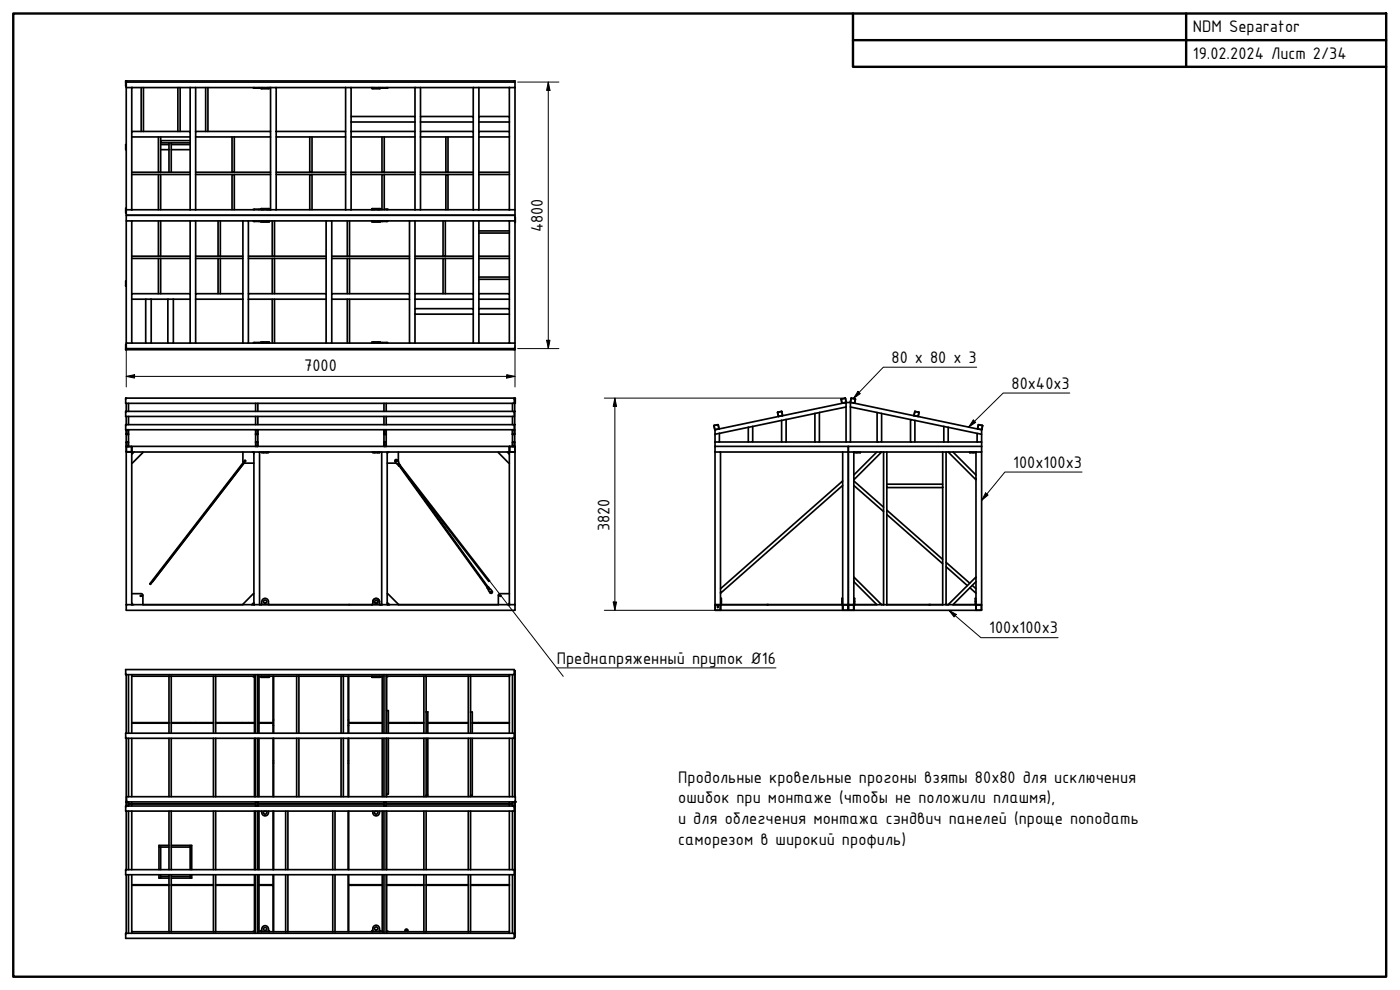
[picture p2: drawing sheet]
<svg xmlns="http://www.w3.org/2000/svg" width="420mm" height="297mm" viewBox="0 0 420 297" stroke-linecap="round" stroke-linejoin="round" font-family="sans-serif">
<!-- layer: Visible (ISO) -->
<g fill="none" stroke="#000" stroke-width=".51">
<path d="M37.9 26.3v-1.7h116.7v1.7M39.5 39.4h17.6v1.7h-17.6zM39.5 26.3v13.1M39.7 26.2l-.1 .2M42.4 26.3v13.1M43.1 26.3v13.1M53.4 26.3v13.1M54.1 26.3v13.1M57.1 26.3v13.1M58.7 26.3h24.2v13.1M58.7 39.4v-13.1h-20.8v36.6h115M58.7 39.4h22.5v1.7h-22.5z"/>
<path d="M61.7 26.3v13.1M62.4 26.3v13.1M76 26.3v.1h2.3v.2h2.5l.1-.3M76.4 26.3v.1M77.7 26.3v.1M78.4 26.3h2.3M78.5 26.4h.5M78.5 26.5v.1M78.9 26.3v.1M79 26.5h1.1M80.1 26.4h.5M80.2 26.3v.1"/>
<path d="M80.6 26.5v.1M81.2 26.3v13.1M82.9 26.3h22.5v8.7M82.9 39.4h20.8v1.7h-20.8zM103.7 26.3v13.1M105.4 26.3h20.8v8.7M105.4 39.4h19.1v1.7h-19.1zM105.4 36.6v-1.6h19.1v1.6M105.4 36.6v2.8M105.4 36.6h19.1M111.5 26.3l.1 .3h2.5v-.2h2.3v-.1M111.7 26.3h2.3"/>
<path d="M111.9 26.4h.5M111.9 26.5v.1M112.2 26.3v.1M112.4 26.5h1M113.4 26.4l.5 .1M113.5 26.3v.1M113.9 26.4v.2M114.7 26.3v.1M116 26.3v.1M124.5 26.3v8.7M124.5 36.6v2.8M126.2 26.3h17.5v8.7"/>
<path d="M126.2 36.6v-1.6h15.8v1.6M126.2 36.6v2.8M126.2 36.6h15.8M142 26.3v8.7M142 36.6v2.8M143.7 36.6v-1.6h9.2v1.6M143.7 36.6v2.8M143.7 26.3h10.9M143.7 36.6h9.2M152.8 26.2l.1 .2M152.9 26.3v8.7M152.9 36.6v2.8"/>
<path d="M154.3 24.6v-.3h-116.6v1.5h.2M154.6 26.3v38.3h-116.7v-1.7M37.9 43.4h-.2v1.5h.2M39.5 41.1v21.8M39.5 52.4h8M39.5 51.7h8M47.5 41.1v10.6h.7M48.2 41.1v1.1M48.2 42.9v8.8M48.2 52.4h8.9M48.2 51.7h8.9M48.2 44.9h2.5"/>
<path d="M48.2 43.4h2.5M50.7 42.9v8.8M51.4 42.9v8.8M51.4 44.9h5.7M51.4 43.4h5.7M57.1 42.2h-8.9v.7h8.9M57.1 41.1v21.8M58.7 41.1v21.8M58.7 52.4h10.9M58.7 51.7h10.9M69.6 41.1v10.6h.7v-10.6M70.3 52.4h10.9"/>
<path d="M70.3 51.7h10.9M81.2 41.1v21.8M82.9 41.1v21.8M82.9 52.4h10.1M82.9 51.7h10.1M93 41.1v10.6h.6v-10.6M93.6 52.4h10.1M93.6 51.7h10.1M103.7 41.1v21.8M105.4 41.1v21.8M105.4 52.4h9.2M105.4 51.7h9.2"/>
<path d="M114.6 41.1v10.6h.7v-10.6M115.3 52.4h9.2M115.3 51.7h9.2M124.5 41.1v21.8M126.2 41.1v-1.7h15.8v1.7M126.2 41.1v21.8M126.2 52.4h7.6M126.2 51.7h7.6M126.2 41.1h15.8M133.8 41.1l.1 10.6M134.5 41.1v10.6h-.6M134.5 52.4h7.5"/>
<path d="M134.5 51.7h7.5M142 41.1v21.8M143.7 41.1v-1.7h9.2v1.7M143.7 41.1v21.8M143.7 52.4h9.2M143.7 51.7h9.2M143.7 41.1h9.2M152.9 41.1v21.8h1.7M37.9 66.3v-1.7h116.7v1.7M37.9 62.4h-.2v1.6h.2M39.5 66.3v21.8M39.5 77.5h8"/>
<path d="M39.5 76.9h8M39.6 62.8l.1 .2M39.7 66.3l-.1 .1M47.5 66.3v10.6h.7v-10.6M47.5 62.9v-10.5h.7v10.5M48.2 77.5h8.9M48.2 76.9h8.9M57.1 66.3v21.8M58.7 66.3h15.8v21.8M58.7 77.5h6.7M58.7 76.9h6.7M65.4 66.3v10.6h7.5"/>
<path d="M66.1 77.5h-.7v10.6M66.1 77.5v10.6M66.1 66.3v10.6M66.1 77.5h6.8M69.6 62.9v-10.5h.7v10.5M72.9 66.3v21.8M74.5 66.3h25.1v21.8M74.5 77.5h7.2M74.5 76.9h7.2M76 62.9v-.1h2.3v-.2h2.5l.1 .3M76 66.3v.1h2.3v.2h2.5l.1-.3M76.4 62.8v.1"/>
<path d="M76.4 66.3v.1M77.7 62.8v.1M77.7 66.3v.1M78.4 62.9h2.3M78.4 66.3h2.3M78.5 62.9h.5M78.5 66.4h.5M78.5 62.6v.1M78.9 62.9h.1M78.9 66.3v.1M79 62.7h1.1M79 66.5h1.1"/>
<path d="M80.1 62.9h.5M80.1 66.4h.5M80.2 62.9h.1M80.2 66.3v.1M80.6 62.6v.1M81.7 66.3v10.6h.7v-10.6M82.4 77.5h15.5M82.4 76.9h15.5M93 62.9v-10.5h.6v10.5M97.9 66.3v21.8M99.6 66.3h24.9v21.8M99.6 77.5h4.6"/>
<path d="M104.2 66.3l.1 10.6M104.9 66.3v10.6h-5.3M104.9 77.5h18M104.9 76.9h18M111.5 66.3l.1 .3h2.5v-.2h2.3v-.1M111.7 62.9h2.3M111.7 66.3h2.3M111.9 62.9h.5M111.9 66.4h.5M111.9 62.6v.1M112.2 62.9h.1M112.2 66.3v.1"/>
<path d="M112.4 62.7h1M112.4 66.5h1M113.4 62.9h.5M113.4 66.4h.5M113.5 62.9h.1M113.5 66.3v.1M113.9 62.6v.1M114.6 62.9v-10.5h.7v10.5M114.6 62.8l-3-.2-.1 .3M114.7 66.3v.1M115.3 62.8h1.1v.1M116 62.8v.1"/>
<path d="M116 66.3v.1M122.9 66.3v21.8M124.5 66.3h19.2v21.8M124.5 77.5h8.5M133 66.3v10.6h-8.5M133.6 66.3v10.6h-.6M133.6 77.5h8.4M133.6 76.9h8.4M133.8 62.9v-10.5h.7v10.5M142 66.3v21.8M143.7 66.3h9.2M143.7 77.5h9.2"/>
<path d="M143.7 76.9h9.2M143.7 69.9h9.2M143.7 69.3h9.2M152.8 66.3l.1 .1M152.9 66.3h1.7v36.6h-102.6M152.9 66.3v21.8M152.9 62.8l-.1 .2M154.6 65.2v1.5M37.9 84.3h-.2v1.5h.2M39.5 89.8v-1.7h17.6v1.7M39.5 89.8v13.1M39.5 89.8h4.2"/>
<path d="M43.7 89.8h1.7v13.1h-1.7zM45.4 89.8h5M47.5 88.1v-10.6h.7v10.6M50.4 89.8h1.6v13.1h-1.6zM52 89.8h5.1M57.1 89.8v13.1M58.7 88.1v-21.8h-20.8v36.6h1.6M58.7 89.8v-1.7h14.2v1.7M58.7 89.8v13.1M58.7 89.8h14.2M72.9 89.8v13.1M74.5 89.8v-1.7h23.4v1.7"/>
<path d="M74.5 89.8v13.1M74.5 89.8h23.4M81.7 88.1v-10.6h.7v10.6M81.7 89.8v13.1M82.4 89.8v13.1M97.9 89.8v13.1M99.6 89.8v-1.7h23.3v1.7M99.6 89.8v13.1M99.6 89.8h23.3M104.2 88.1v-10.6h.7v10.6M104.2 89.8v13.1M104.9 89.8v13.1"/>
<path d="M122.9 89.8v13.1M124.5 94.3v-1.7h17.5v1.7M124.5 89.8v-1.7h17.5v1.7M124.5 89.8v2.8M124.5 94.3v8.6M124.5 94.3h17.5M124.5 89.8h17.5M133 88.1v-10.6h.6v10.6M142 89.8v2.8M142 94.3v8.6M143.7 94.3v-1.7h9.2v1.7M143.7 89.8v-1.7h9.2v1.7"/>
<path d="M143.7 89.8v2.8M143.7 94.3v8.6M143.7 94.3h9.2M143.7 89.8h9.2M143.7 83.8h9.2M143.7 83.1h9.2M152.9 89.8v2.8M152.9 94.3v8.6M37.7 119.5h116.6v1.5h-116.6zM37.9 102.9v1.7h116.7v-1.7M37.9 103.4h-.2v1.5h116.6v-.3M39.5 102.9h4.2"/>
<path d="M39.6 102.8l.1 .1M45.4 102.9h5M76 102.9v-.1h2.3v-.2h2.5l.1 .3M76.4 102.8v.1M77.7 102.8v.1M78.4 102.9h2.3M78.5 102.9v-.2h.5v.2M78.9 102.9h.1M79 102.7h1.1M80.1 102.9v-.2h.5v.2M80.2 102.9h.1M111.5 102.9l.1-.3h2.5v.2h2.3v.1"/>
<path d="M111.7 102.9h2.3M111.9 102.9v-.2h.5v.2M112.2 102.9h.1M112.4 102.7h1M113.4 102.9v-.2h.5v.2M113.5 102.9h.1M114.7 102.8v.1M116 102.8v.1M152.9 102.8l-.1 .1M154.3 119.5h.3v1.5h-.1M253.7 119.5l-1.2 .2M253.7 119.5l.2 1.2-1.1 .2"/>
<path d="M253.7 119.5l.3 1.2M255.4 119.5l-.2 1.2M255.4 119.5l1.3 .3M255.4 119.5l1.2 .2M255.5 119.5l-.3 1.2 1.3 .2M256.7 119.8l-.2 1.1M256.8 119.8l-.4 1.2M37.7 123.4h116.6v1.6h-116.6zM37.7 127.4h116.6v1.5h-116.6zM37.8 135.5l.2 .1M37.9 135.6h1.6v45.8h-1.6zM37.9 130.2l.1 .1"/>
<path d="M37.9 130.3h.1M37.9 130.3l.1 2.3M37.9 121v2.4M37.9 125v2.4M37.9 128.9v1.4M37.9 134.1v1.4M37.9 129.1l.6-.1v1.2h-.6zM38 129h.1M37.9 133.9h.1M37.9 135.5h.1M38 128.9l-.1 .2M38 132.6h.4"/>
<path d="M38 133.9h.4M38 133.9h1.4M38 130.3h.4M38 132.6l-.1 2.9M38 132.7l-.1 1.1M38 133.9l-.2 .2M38 134h1.4M38 135.5h1.4M38.5 133.9v-1.3v1.4M38.5 128.9l.1 .2M38.6 130.2l-.2 .1M38.6 130.3h-.2"/>
<path d="M38.6 130.2v2.4h-.6M38.6 121v2.4M38.6 125v2.4M38.6 128.9v1.3M39.4 134l.1 1.5M39.4 133.9l.2 .2M39.5 135.5h-.1M39.6 135.5l-.2 .1M40.2 135.6l-.7 .7M42.9 135.6l-3.4 3.4M72.9 135.6l.1 3.2M73.2 138.9l3 .1"/>
<path d="M73.2 138.9l-27.4 35.6M73.4 138.3l.1-.2 .2 .2M73.4 138.2l.3 .2-28.5 36.9-.2-.1zM73.5 138.1l-.1 .1M75.7 135.6l.5 .5M76.2 135.6h1.7v45.8h-1.7zM76.7 130.2l.1 .1M76.7 130.3h.1M76.7 130.3l.1 2.3M76.7 121v2.4M76.7 125v2.4M76.7 128.9v1.4"/>
<path d="M76.8 133.9h.1M76.8 129.1v1.1h.5M76.8 129h.1M76.8 128.9l-.1 .2M76.8 132.7v1.2h.5M76.8 132.6v1.4M76.8 132.7h.1M76.8 132.6l.5 .1v1.1M76.8 133.9h-37.3v1.7h36.7M76.8 133.9h76.1v1.7h-36.7M76.8 130.3h.5M77.3 128.9l.1 .2-.6-.1"/>
<path d="M77.3 133.9h.1M77.4 133.9l-.1 .1M77.4 130.2l-.1 .1M77.4 130.3h-.1M77.4 130.2v2.4h-.6M77.4 121v2.4M77.4 125v2.4M77.4 128.9l-.1 1.3M77.9 135.6h36.7M78.4 135.6h2.3M78.5 135.7h.5M78.9 135.6v.1"/>
<path d="M79 135.8h1.1M80.1 135.7h.5M80.2 135.6v.1M111.7 135.6h2.3M111.9 135.7h.5M112.2 135.6v.1M112.4 135.8h1M113.4 135.7h.5M113.5 135.6v.1M114.6 135.6h1.6v45.8h-1.6zM115.2 133.9l.1 .1M115.2 130.3h.2"/>
<path d="M115.2 130.3l.2 2.3M115.2 121v2.4M115.2 125v2.4M115.2 128.9v1.4M115.2 132.7v1.1M115.3 132.7h.1M115.3 133.9h.1M115.3 128.9l.5 .1M115.4 132.6h.4M115.4 133.9h.4M115.4 130.3h.4M115.8 128.9l.1 .2"/>
<path d="M115.9 129.1h.1M115.9 133.8v-1.2l-.1 1.4M115.9 129.1v1.1h-.6l.1 .1M115.9 133.9h-.1M115.9 130.2l-.1 .1M115.9 130.3h-.1M115.9 130.2v2.4h-.5M115.9 121v2.4M115.9 125v2.4M115.9 128.9v1.3M116.2 139h2.7M116.7 135.6l-.5 .5"/>
<path d="M118.9 138.2l.1 .1M119.3 139.1l.2-.1 27.4 37.8-.2 .1zM119.5 135.6v2.9M120.1 139.7l-.9-1.7-.5-.1-.1 .6 1.2 1.3M120.1 139.6l26.8 34.7-.2 .1-22.5-29M149.6 135.6l3.3 3.4M152.2 135.6l.7 .7M152.9 135.5l1.5 .1M152.9 135.6h1.7v45.8h-1.7zM153 134.1v1.4M153.8 130.3h.1M153.8 130.3l.1 2.3"/>
<path d="M153.8 121v2.4M153.8 125v2.4M153.8 128.9v1.4M153.8 132.7v1.1M153.8 133.9l.1 .1M153.8 133.9h.1M153.9 128.9l.5 .1v1.2l-.5 .1M153.9 132.6h.4M153.9 133.9h.4M153.9 130.3h.4M153.9 132.6l-.1 .1M153.9 132.7h-.1"/>
<path d="M154.3 120.8h.2M154.3 128.9l.2 .2M154.4 132.7v1.2M154.4 132.6v1.4M154.4 120.8h.1M154.4 134h-1.5M154.4 133.9l-1.5 .1M154.5 134h.1M154.5 133.9l.1 .1M154.5 130.2l-.2 .1M154.5 120.8v9.4M154.5 130.3h-.2"/>
<path d="M154.5 130.2v2.4h-.6M154.5 134.1v1.5M154.6 134.1l-.1 1.5M214.2 127.7l.4 1.2M214.3 127.7l.2 1.1M214.3 127.7h.1M214.5 128.8l.1 .1M214.6 132.6v1.3h80v-1.3M214.6 128.9v1.4M214.6 133.9v1.7M215.5 127.5l-1.2 .2M215.5 127.5l.2 1.1"/>
<path d="M215.6 127.5l-1.3 .1M215.6 127.5l.2 1.1M215.8 128.6l-1.2 .3M215.9 130l-1.3 .3M215.9 130v2.6h-1.3v-2.3M215.9 132.6h8.7M216.2 135.6h36.7M224.6 128.2l-8.7 1.8M225.9 128l-1.3 .2M225.9 128v4.6h-1.3v-4.4M225.9 132.6h8.7M233.4 123.7l.2 1.2"/>
<path d="M233.7 125l-19.1 3.9M234.6 126.1l-8.7 1.9M234.6 123.5l-1.2 .2M234.6 123.5l.2 1.1M234.7 123.5l.2 1.2M234.8 124.6l-1.1 .3M234.9 124.6l-.1 .1M235.9 125.9l-1.3 .2M235.9 125.9v6.7h-1.3v-6.5M235.9 132.6h8.7M244.6 124.1l-8.7 1.8M245.9 123.8l-1.3 .3"/>
<path d="M245.9 123.8v8.8h-1.3v-8.5M245.9 132.6h8M252.7 120.9l-.3-1.1 .2 1.1M252.7 120.9l.1 .1M252.9 135.6h1.7v45.8l-1.7 .1M252.9 135.6v8.7M253.9 122.1v10.5h9.3M253.9 122.1v-1.3l-20.2 4.2M253.9 120.8h1.3M253.9 122.1l-8 1.7M253.9 120.8l-1.1 .2M254 120.7l-.1 .1"/>
<path d="M254.6 133.9v1.7M255.2 120.7v.1M255.2 120.8v1.3M255.2 122.1v10.5M255.2 122.1l8 1.7M255.2 120.8l1.2 .2M256.2 135.7h2l-2 .1M256.3 135.6l-.1 6.9M256.4 121l19.1 4M263.1 135.6h-8.5v45.8h8.5l-6.9 .2M263.2 123.8l1.4 .3v8.5h-1.4zM264.6 132.6h8.7"/>
<path d="M264.6 135.6h.6M264.6 124.1l8.7 1.8M266.1 135.6h16.8M273.3 125.9l1.3 .2v6.5h-1.3zM274.3 124.6v.1M274.3 124.6l1.2 .3M274.5 123.5l-.2 1.2M274.5 123.5l1.3 .2M274.6 132.6h8.7M274.6 126.1l8.7 1.9M274.6 123.5l-.3 1.1M274.6 123.5h-.1"/>
<path d="M274.6 123.5l1.2 .2-.3 1.3M275.5 125l19.1 3.9M275.8 123.8l-.3 1.1M282.9 135.6h1v45.8h-18.7v-45.8h.9v9.7M282.9 135.6v9.7M283.3 128l1.3 .2M283.3 128v4.6h1.3v-4.4M283.9 135.6h.7M284.6 135.6h1.4l6.9 6.9v1.5zM284.6 132.6h8.6M284.6 128.2l8.6 1.8M286 135.6h8.6l-.1 45.8"/>
<path d="M291.1 135.7v.1M292.9 135.7h-1.9l1.9 .1M292.9 135.6v6.9M293.2 130l1.4 .3v2.3h-1.4zM293.4 128.6v.1M293.5 128.7l1.1 .2M293.6 127.5l-.2 1.1M293.6 127.5l1.3 .2M293.6 127.5l1.3 .1M293.7 127.5l-.2 1.2M294.6 128.9v1.4M294.6 133.9v1.7"/>
<path d="M294.6 128.9h.1M294.8 127.7h.1M294.9 127.7l-.3 1.2M294.9 127.7l-.2 1.2M252.9 145.7v35.7M256.2 142.5l6.9-6.9h1.5l-8.4 8.4zM256.2 144v29.1M256.2 145.7l9 7.8M256.2 144.3l9 7.9M266.1 145.3h16.8v1h-16.8zM266.1 146.3v35.1M266.1 154.4l16.8 14.7"/>
<path d="M266.1 153.1l16.8 14.7M282.9 146.3v35.1h-4.1M292.9 144v29.1M39.5 178.1l3.1 .1 .3 .4v2.8M76.2 178.1l-3.3 3.3M116.2 178.1l3.3 3.3M146.2 176.3l1 1.7 .6-.2-.1-.4M146.4 176.1l1.3 1.3M152.9 178.1l-3.1 .1-.2 .4v2.8M216.2 176.6v-41h-1.6v45.8h1.8M216.2 176.6l36.7-32.3v1.4l-36.7 32.3zM216.2 178v3.4"/>
<path d="M256.2 173.1l8.4 8.3h-1.5l-6.9-6.9zM256.2 174.5v6.9M283.9 170l6.4 5.7M283.9 168.7l7.1 6.3M291.1 176.3l1.8 1.7M291.8 175.7l1.1 .9M292.9 174.5v8.6h-36.7v-1.5M37.9 181.4v1.7h116.7v-1.7M39.6 180.9l.5 .5M76.2 180.8l-.6 .6h.6h-36.7h.2M78.5 181.3a1.47 1.47 0 0 1 .7-1.7 .99 .99 0 0 1 1.4 .9v.8M82 181.4h-4.1h36.7"/>
<path d="M82.1 181.4h22.4M104.6 181.4h7M111.7 181.4h2.3M111.9 180.6a.99 .99 0 0 1 1-1 .99 .99 0 0 1 1 1M111.9 181.3v-.8a.99 .99 0 0 1 1-1 .99 .99 0 0 1 1 1v.8M112.4 180.6l.5 .4 .5-.4M116.2 181.4h36.7h-.2M116.2 180.8l.7 .6M152.9 180.9l-.5 .5M214.7 181.5h1.5M214.7 181.5v1.6M214.7 181.4v1.7"/>
<path d="M215.3 181.5v.8l.1-.8M215.5 181.5l-.1 .8M216.1 181.4l.1 .1M216.2 181.6v1.4M216.2 183l-1.5 .1M216.2 183h36.7M216.2 181.6h36.7M216.4 181.4v-1.9l.1 1.9M216.4 181.4h36.3M252.7 181.4v-1.9l.1 1.9M252.7 181.4l1.9 .1M252.9 183h1.7"/>
<path d="M252.9 181.6v1.4M254.5 181.6v1.4M254.6 181.5h-1.7M254.6 183l.1 .1M254.6 181.6v1.4M254.7 181.5h1.5M254.7 183.1h1.5h-1.5M254.7 181.4l-.1 .1M254.7 181.5v1.6M256.1 181.4l.1 .1M256.3 181.4v-1.9h.2v1.9M264.5 181.4h.7"/>
<path d="M283.9 181.4h.7M284.6 181.4h1.4M284.6 181.4l8.3-8.3v1.4l-6.9 6.9M286 181.4h8.5M286 181.4h6.7M292.7 181.4v-1.9l.1 1.9M293 181.4v.1M293 183.1h.1M293 181.5h1.6M294.5 181.4l.1 .1M294.5 181.6v1.4M294.6 183l-1.6 .1"/>
<path d="M294.6 181.6v1.4M37.7 200.9h116.6v1.5h-116.6zM37.7 220h116.6v1.5h-116.6zM37.9 202.4v17.6M38.6 202.4v17.6M39.5 202.4v17.6M39.5 202.9h11.2M39.5 217h11.2M39.5 216.8h11.2M39.7 202.9l-.1 .1M50.7 202.9h.7v17.1M50.7 202.9v17.1"/>
<path d="M51.4 202.9h12.7M51.4 217h12.7M51.4 216.8h12.7M57.1 216.8v.2M58.7 216.8v.2M64.1 202.9h12.3M64.1 202.9v17.1M64.7 217h11.7M64.7 216.8h11.7M64.7 202.9v17.1M72.9 216.8v.2M74.5 216.8v.2"/>
<path d="M76 202.9v.2h.4M76.4 202.9h.3M76.4 202.9v17.1M76.7 202.4v17.6M77.4 202.4v17.6M77.4 202.9h11.6M77.7 217h4.3v3M77.7 202.9v17.1M78.4 202.9l.1 .1M78.5 203l2.1 .1zM80.7 202.9l-.1 .1M80.9 202.9l-.1 .3-3.1-.1"/>
<path d="M82 202.9v13.9h-4.3M82 216.1h.1M82 217.7h.1M82.1 202.9v17.1M89 202.9h13.4M89 202.9v17.1M89.7 202.9v17.1M102.4 202.9h.6M102.4 202.9v17.1M103 202.9h11.7M103 202.9v17.1M104.5 202.9v17.1"/>
<path d="M104.5 216.1h.1M104.5 217.7h.1M104.6 202.9v13.9h10.1M111.5 202.9l.1 .3 3.1-.1M111.7 202.9l.2 .1M111.9 203l2 .1zM114 202.9l-.1 .1M114.7 202.9h.5M114.7 217h-10.1v3M114.7 202.9v17.1M115.2 202.4v17.6M115.9 202.4v17.6"/>
<path d="M115.9 202.9h11.3M116 202.9v17.1M116 213.2h.5v6.8M116.4 202.9v.2h-.4M116.5 217h10.7M116.5 216.8h10.7M122.9 216.8v.2M124.5 216.8v.2M127.2 202.9h13.3M127.2 202.9v17.1M127.9 202.9v17.1M127.9 213.6h.5v6.4"/>
<path d="M128.4 217h12.1M128.4 216.8h12.1M140.5 202.9h12.4M140.5 202.9v17.1M141.2 202.9v17.1M141.2 213.6h.5v6.4M141.7 217h11.2M141.7 216.8h11.2M142 216.8v.2M143.7 216.8v.2M152.8 202.9l.1 .1M152.9 202.4v17.6"/>
<path d="M153.8 202.4v17.6M154.3 201.2l.2 37.8M154.5 201.2l.1 37.8M37.9 221.5v19.2M38.6 221.5v17.5M39.5 221.5v17.5M50.7 221.5v17.5M51.4 221.5v17.5M64.1 221.5v17.5M64.7 221.5v17.5M76.4 221.5v17.5M76.7 221.5v17.5"/>
<path d="M77.4 221.5v17.5M77.7 221.5v17.5M82 221.5v17.5M82 229h.1M82 228.3h.1M82.1 221.5v17.5M89 221.5v17.5M89.7 221.5v17.5M102.4 221.5v17.5M103 221.5v17.5M104.5 221.5v17.5M104.5 229h.1"/>
<path d="M104.5 228.3h.1M104.6 221.5v17.5M114.7 221.5v17.5M115.2 221.5v17.5M115.9 221.5v17.5M116 221.5v17.5M116.5 221.5v16.7h-.5M127.2 221.5v17.5M127.9 221.5v17.5M128.4 221.5v17.1h-.5M140.5 221.5v17.5M141.2 221.5v17.5"/>
<path d="M141.7 221.5v17.1h-.5M152.9 221.5v17.5M153.8 221.5v17.5M37.7 241.8h116.6v1.6h-116.6zM37.9 240.6v1.2M37.9 243.4v17.5M37.9 240.7l116.7-.1v-1.6h-116.6l-.1 2.8M38.5 240.7v1.1M38.6 240.7v1.1M38.6 243.4v17.5M39.5 240.6v.6h-.9h38.1h-37.2v.6M39.5 243.4v17.5"/>
<path d="M47.7 254.2h.5v6.7M48.2 254.2h2.5M50.7 253.6h-3v7.3M50.7 243.4v17.5M51.4 253.6h6.1v7.3M51.4 243.4v17.5M57.1 253.6v.6h-5.7M57.1 254.2v6.7M64.1 243.4v17.5M64.7 243.4v17.5M76.4 243.4v17.5M76.7 240.7h.1"/>
<path d="M76.7 241.8h.1M76.7 240.6v1.2M76.7 243.4v17.5M76.8 240.7v1.1M77.3 240.7v1.1M77.4 243.4v17.5M77.4 241.2h37.8M77.7 243.4v17.5M78.5 243.4a1.08 1.08 0 0 0 1 1.4 1.08 1.08 0 0 0 1.1-1.4M79.3 243.4a.49 .49 0 0 0-.1 .7 .49 .49 0 0 0 .7 0 .49 .49 0 0 0-.1-.7M82 243.4v17.5M82.1 243.4v17.5"/>
<path d="M85.7 243.4v17.5M86.4 243.4v17.5M99.9 243.4v17.5M100.5 243.4v17.5M104.5 243.4v17.5M104.6 243.4v17.5M111.9 243.4a1.06 1.06 0 0 0 1 1.4 1.06 1.06 0 0 0 1-1.4M112.7 243.4a.49 .49 0 0 0-.2 .7 .49 .49 0 0 0 .8 0 .49 .49 0 0 0-.2-.7M114.7 243.4v17.5M115.2 243.4v17.5M115.3 240.6v1.2M115.9 240.7v1.1"/>
<path d="M115.9 241.2h37.9M115.9 243.4v17.5M116 243.4v17.5M127.2 243.4v17.5M127.9 243.4v17.5M140.5 243.4v17.5M141.2 243.4v17.5M152.9 240.6v1.2M152.9 243.4v17.5M153.8 243.4v17.5M153.9 240.6v1.2M154.4 240.7v1.1"/>
<path d="M154.4 241.8h.1M154.5 240.7v1.2M154.5 241.9l-.2 39.3M154.5 241.8v.1M154.6 240.6l-.1 40.6M37.7 260.9h116.6v1.6h-116.6zM37.9 262.5v17.5M38.6 262.5v17.5M39.5 262.5v17.1M39.5 265.5h11.2M39.5 265.6h11.2M39.6 279.4l.1 .1"/>
<path d="M47.7 262.5v1h3M48.2 262.5v.5M50.7 279.6h-11.2v.4M50.7 263h-2.5v.5M50.7 279.6h26M50.7 262.5v17.1M51.4 263h5.7M51.4 265.5h12.7M51.4 265.6h12.7M51.4 262.5v17.1M57.1 262.5v1M57.1 265.5v.1"/>
<path d="M57.5 262.5v1h-6.1M58.7 265.5v.1M64.1 262.5v17.1M64.7 265.5h11.7M64.7 265.6h11.7M64.7 262.5v17.1M76.4 279.4h-.4v.2M76.4 262.5v17.1M76.7 262.5v17.5M77.4 262.5v17.5M77.4 279.6h37.8M77.7 265.6h4.3v14"/>
<path d="M77.7 262.5v17.1M78.4 279.6h2.3M78.5 279.2l-.8 .2M78.5 279.5a1.31 1.31 0 0 1 1.1-1.8 .99 .99 0 0 1 1 1v.8M80.6 279.2h.2l.1 .4M81.2 265.5v.1M82 262.5v3h-4.3M82.1 262.5v17.1M85.7 262.5v17.1M86.4 262.5v17.1M99.9 262.5v17.1M100.5 262.5v17.1"/>
<path d="M104.5 262.5v17.1M104.6 262.5v3h10.1M105.4 265.5v.1M111.7 279.6h2.3M111.9 279.2h-.3l-.1 .4M111.9 278.6a.99 .99 0 0 1 1-1 .99 .99 0 0 1 1 1M111.9 278.6v.9M113.9 278.6v.9M113.9 279.2l.8 .2M114.7 265.6h-10.1v14M114.7 262.5v17.1M115.2 262.5v17.5"/>
<path d="M115.9 262.5v17.5M115.9 279.6h37M116 265.5h11.2M116 265.6h11.2M116 279.4h.4v.2M116 262.5v17.1M121.6 279.2l.4-.4 .4 .4M121.6 279.1v.5M122.4 279.1v.5M124.5 265.5v.1M126.2 265.5v.1M127.2 262.5v17.1"/>
<path d="M127.9 265.5h12.6M127.9 265.6h12.6M127.9 262.5v17.1M140.5 262.5v17.1M141.2 265.5h11.7M141.2 265.6h11.7M141.2 262.5v17.1M142 265.5v.1M143.7 265.5v.1M152.9 262.5v17.5M152.9 279.4l-.1 .1M153.8 262.5v17.5"/>
<path d="M37.7 280h116.6v1.5h-116.6z"/>
<circle cx="118.9" cy="138.3" r=".15"/>
<circle cx="42.2" cy="178.8" r=".15"/>
<circle cx="147.4" cy="177.6" r=".15"/>
<circle cx="150.2" cy="178.8" r=".15"/>
<circle cx="79.6" cy="180.5" r=".49"/>
<circle cx="112.9" cy="180.6" r=".49"/>
<circle cx="79.6" cy="278.7" r=".49"/>
<circle cx="112.9" cy="278.6" r=".49"/>
<circle cx="122" cy="279.2" r=".15"/>
</g>
<g fill="#000">
<circle cx="37.7" cy="24.3" r=".25"/>
<circle cx="154.3" cy="24.3" r=".25"/>
<circle cx="37.7" cy="119.5" r=".25"/>
<circle cx="37.7" cy="104.9" r=".25"/>
<circle cx="154.3" cy="119.5" r=".25"/>
<circle cx="154.3" cy="104.9" r=".25"/>
<circle cx="37.7" cy="123.4" r=".25"/>
<circle cx="37.7" cy="127.4" r=".25"/>
<circle cx="154.3" cy="123.4" r=".25"/>
<circle cx="154.3" cy="127.4" r=".25"/>
<circle cx="37.9" cy="181.4" r=".25"/>
<circle cx="104.6" cy="181.4" r=".25"/>
<circle cx="114.1" cy="181.4" r=".25"/>
<circle cx="116.4" cy="181.4" r=".25"/>
<circle cx="230.2" cy="181.4" r=".25"/>
<circle cx="230.3" cy="181.4" r=".25"/>
<circle cx="256.4" cy="181.4" r=".25"/>
<circle cx="278.8" cy="181.4" r=".25"/>
<circle cx="279" cy="181.4" r=".25"/>
<circle cx="37.7" cy="202.4" r=".25"/>
<circle cx="154.3" cy="202.4" r=".25"/>
<circle cx="37.7" cy="221.5" r=".25"/>
<circle cx="154.3" cy="221.5" r=".25"/>
<circle cx="37.7" cy="241.8" r=".25"/>
<circle cx="38" cy="240.6" r=".25"/>
<circle cx="154.3" cy="241.8" r=".25"/>
<circle cx="154.6" cy="240.6" r=".25"/>
<circle cx="37.7" cy="260.9" r=".25"/>
<circle cx="154.3" cy="260.9" r=".25"/>
<circle cx="37.7" cy="280" r=".25"/>
<circle cx="154.3" cy="280" r=".25"/>
</g>
<!-- layer: Border (ISO) -->
<path d="M4 4h412v289.1h-412zM256 4v16.1h160M256 12.1h160M356 4v16.1" fill="none" stroke="#000" stroke-width=".72"/>
<!-- layer: Dimension (ISO) -->
<g fill="none" stroke="#000" stroke-width=".3">
<path d="M155.4 24.6h12.3M164.5 24.6l.6 2.5h-1.1zM164.5 24.6v80M37.9 112.9l2.5-.5v1zM37.9 112.9h116.7M37.9 103.7v12.4M152.1 112.4l2.5 .5-2.5 .5zM154.6 103.7v12.4M155.4 104.6h12.3M164 102.1h1.1l-.6 2.5zM181.4 119.5h71.5M184.5 119.5l.5 2.4h-1z"/>
<path d="M184.5 119.5v63.6M181.4 183.1h34M184 180.6h1l-.5 2.5z"/>
</g>
<path d="M164.5 24.6l.6 2.5h-1.1zM37.9 112.9l2.5-.5v1zM152.1 112.4l2.5 .5-2.5 .5zM164 102.1h1.1l-.6 2.5zM184.5 119.5l.5 2.4h-1zM184 180.6h1l-.5 2.5z" fill="#000"/>
<!-- layer: Symbol (ISO) -->
<path d="M257.5 117.4l.7 .7-2.1 1.5zM293.1 110.2h-28l-9 9.4M321.1 117.9h-20l-10.4 10.2M292.1 126l.7 .7-2.1 1.4zM295.8 147.9l.7 .6-1.9 1.6zM324.7 141.6h-23.1l-7 8.5M146.9 174.3l22.1 28.6M284.8 183.1l2.2 1.2-.7 .8zM284.8 183.1l9.6 8.2h23.1M167.1 200.4h65.8" fill="none" stroke="#000" stroke-width=".3"/>
<path d="M257.5 117.4l.7 .7-2.1 1.5zM292.1 126l.7 .7-2.1 1.4zM295.8 147.9l.7 .6-1.9 1.6zM284.8 183.1l2.2 1.2-.7 .8z" fill="#000"/>
<g font-size="5.4">
<text x="358" y="9.6">NDM Separator</text>
<text x="358" y="17.6">19.02.2024 Лист 2/34</text>
<text x="162.9" y="69.7" transform="rotate(-90 162.9 69.7)">4800</text>
<text x="91.3" y="111.3">7000</text>
<text x="267.6" y="108.9">80 x 80 x 3</text>
<text x="303.6" y="116.6">80x40x3</text>
<text x="304.1" y="140.3">100x100x3</text>
<text x="182.9" y="159.4" transform="rotate(-90 182.9 159.4)">3820</text>
<text x="296.9" y="190">100x100x3</text>
<text x="167.1" y="199.1">Преднапряженный пруток Ø16</text>
<text x="203.5" y="234.8">Продольные кровельные прогоны взяты 80х80 для исключения</text>
<text x="203.5" y="241">ошибок при монтаже (чтобы не положили плашмя),</text>
<text x="203.5" y="247.3">и для облегчения монтажа сэндвич панелей (проще поподать</text>
<text x="203.5" y="253.5">саморезом в широкий профиль)</text>
</g>
</svg>
